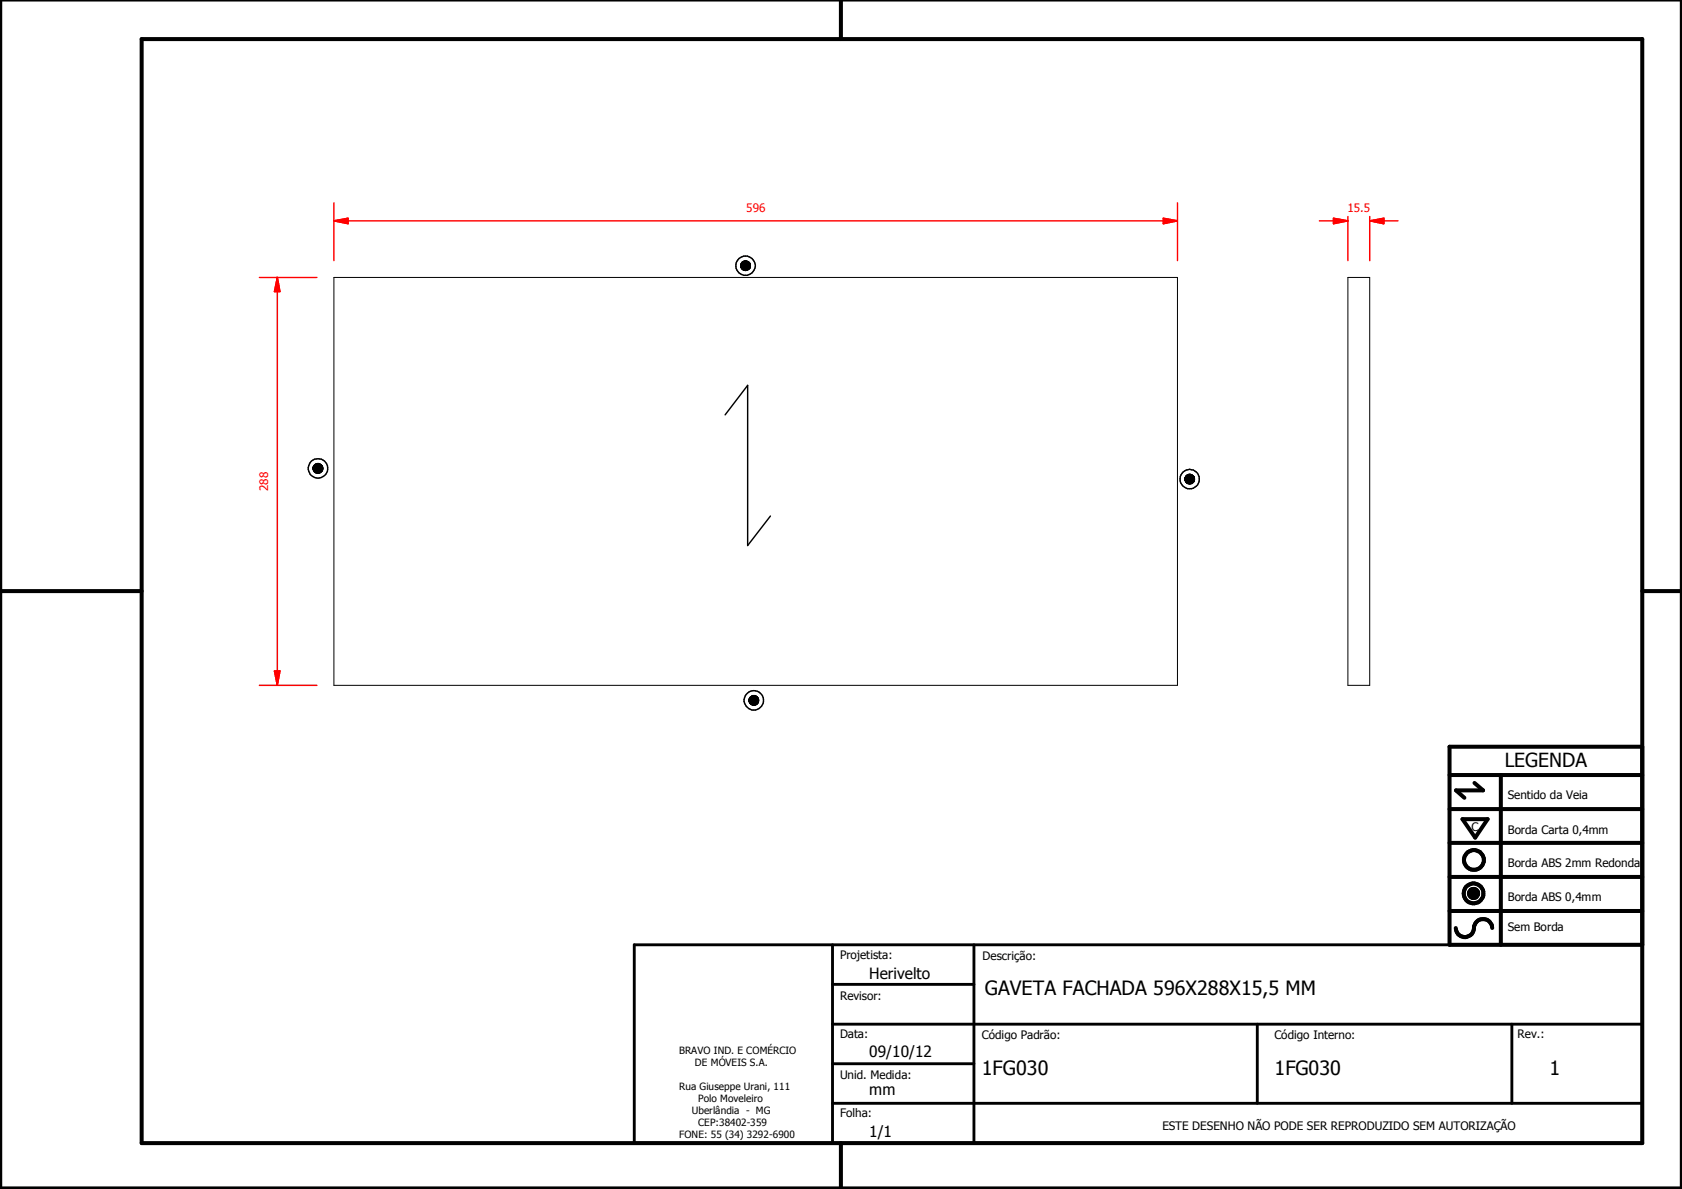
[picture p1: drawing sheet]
<svg xmlns="http://www.w3.org/2000/svg" width="297mm" height="210mm" viewBox="0 0 297 210" stroke-linecap="round" stroke-linejoin="round" font-family="sans-serif">
<g fill="none" stroke="#000" stroke-width=".18">
<path d="M59 49h148.9v72h-148.9zM130.8 46.7v.5zM130.8 46.7v.4zM130.8 46.7v.3zM130.8 46.8v.2zM130.9 46.6v.6zM130.9 46.6l-.1 .6zM130.9 46.5v.8zM130.9 46.5v.7zM131 46.4v1zM131 46.4l-.1 .9zM131 46.3h.1l-.1 1.2z"/>
<path d="M131 46.3v1.2zM131 46.3v1.1zM131.1 46.3v1.2zM131.1 46.2h.1l-.1 1.4zM131.1 46.2v1.4zM131.1 46.2v1.3zM131.2 46.2l.1-.1-.1 1.5zM131.2 46.2v1.4zM131.3 46.1h.1l-.1 1.6zM131.3 46.1v1.6zM131.4 46.1v1.6zM131.5 46.1h.1l-.1 1.6z"/>
<path d="M131.5 46.1l-.1 1.6zM131.6 46.1v1.7zM131.7 46.1l-.1 1.7zM131.7 46.1v1.7zM131.7 46.1h.2l-.2 1.7zM131.9 46.1v1.6l-.2 .1zM131.9 46.1v1.6zM132 46.1l-.1 1.6zM132 46.1v1.6zM132.1 46.2l-.1 1.5zM132.1 46.2v1.4zM132.2 46.2l-.1 1.4z"/>
<path d="M132.2 46.2v1.4zM132.2 46.3v1.3zM132.2 46.3v1.2zM132.3 46.3l-.1 1.2zM132.3 46.3v1.2zM132.4 46.4l-.1 1.1zM132.4 46.4v1zM132.4 46.5v.9zM132.4 46.5v.8zM132.4 46.6v.7zM132.4 46.6v.6zM132.5 46.7l-.1 .5z"/>
<path d="M132.5 46.7v.5zM132.5 46.7v.4zM132.5 46.8v.3zM132.5 46.8v.2zM238 49h3.9v72h-3.9zM55.3 82.4v.5zM55.3 82.4v.4zM55.3 82.5v.3zM55.3 82.6v.2zM55.4 82.3v.8zM55.4 82.3l-.1 .6zM55.5 82.2v-.1v1.1z"/>
<path d="M55.5 82.2v1zM55.5 82.2l-.1 .9zM55.5 82.1v1.1zM55.6 82h.1l-.1 1.3zM55.6 82v1.3zM55.6 82l-.1 1.2zM55.7 82v1.4zM55.7 82l.1-.1-.1 1.5zM55.8 81.9h.1l-.1 1.6zM55.8 81.9v1.6zM55.9 81.9v1.6h-.1zM56 81.9v-.1v1.7z"/>
<path d="M56 81.9v1.6zM56 81.9l-.1 1.6zM56 81.8h.2l-.2 1.7zM56 81.8v1.7zM56.2 81.8v1.7h-.2zM56.2 81.8v1.7zM56.2 81.8l.1 .1-.1 1.6zM56.3 81.9v1.6h-.1zM56.3 81.9v1.6zM56.4 81.9l-.1 1.6zM56.4 81.9v1.6zM56.5 81.9l-.1 1.6z"/>
<path d="M56.5 81.9v1.6zM56.6 82l-.1 1.5zM56.6 82v1.4zM56.7 82l-.1 1.4zM56.7 82v1.3zM56.8 82.1l-.1 1.2zM56.8 82.1v1.1zM56.9 82.2l-.1 1zM56.9 82.2v1zM56.9 82.3v.9zM56.9 82.3v.8zM56.9 82.4v.7z"/>
<path d="M56.9 82.4v.5zM57 82.5l-.1 .4zM57 82.5v.3zM57 82.6v.2zM209.3 84.4v.4zM209.3 84.4v.3zM209.3 84.5v.2zM209.3 84.3v.5zM209.3 84.2v.7zM209.3 84.2v.6zM209.4 84.2v.8zM209.4 84.2l-.1 .7z"/>
<path d="M209.4 84.1v1zM209.4 84.1v.9zM209.5 84v-.1v1.2zM209.5 84v1.1zM209.5 83.9v1.3zM209.6 83.9h.1l-.1 1.4zM209.6 83.9v1.4zM209.7 83.9l.1-.1-.1 1.5zM209.7 83.9v1.4zM209.8 83.8v1.5zM209.8 83.8l-.1 1.5zM209.8 83.8l.1-.1-.1 1.7z"/>
<path d="M209.8 83.8v1.6zM209.9 83.7v1.7zM209.9 83.7l-.1 1.7zM210 83.7v1.7zM210.1 83.7l-.1 1.7zM210.1 83.7v1.7zM210.2 83.7l-.1 1.7zM210.2 83.7v1.7zM210.3 83.7l-.1 1.7zM210.3 83.7v1.7zM210.4 83.8l-.1 1.6zM210.4 83.8v1.6z"/>
<path d="M210.4 83.8v1.5zM210.5 83.9l-.1 1.4zM210.5 83.9v1.4zM210.6 83.9l-.1 1.4zM210.6 83.9v1.4zM210.6 83.9v1.3zM210.7 84l-.1 1.2zM210.7 84v1.1zM210.8 84.1l-.1 1zM210.8 84.1v1zM210.9 84.2l-.1 .9zM210.9 84.2v.8z"/>
<path d="M210.9 84.2v.7zM210.9 84.3v.6zM210.9 84.3v.5zM210.9 84.4v.4zM210.9 84.5v.3zM210.9 84.5v.2zM132.3 123.4v.4zM132.3 123.4v.3zM132.3 123.6v.1zM132.3 123.4v.5zM132.4 123.3v.7zM132.4 123.3l-.1 .6z"/>
<path d="M132.4 123.1h.1l-.1 1zM132.4 123.1v1zM132.4 123.2v.9zM132.4 123.2v.8zM132.5 123.1v1.1zM132.5 123l.1-.1-.1 1.3zM132.5 123v1.2zM132.6 122.9v1.4zM132.7 122.9h.1l-.1 1.5zM132.7 122.9v1.5zM132.8 122.9v1.5zM132.9 122.9v1.6z"/>
<path d="M132.9 122.8h.2l-.2 1.7zM132.9 122.8v1.7zM133.1 122.8v1.7zM133.1 122.8v1.7h-.2zM133.2 122.8l-.1 1.7zM133.2 122.8v1.7zM133.3 122.8l-.1 1.7zM133.3 122.8v1.7zM133.4 122.9l-.1 1.6zM133.4 122.9v1.6zM133.5 122.9l-.1 1.6zM133.5 122.9v1.5z"/>
<path d="M133.6 122.9l-.1 1.5zM133.6 122.9v1.5zM133.6 122.9v1.4zM133.7 123l-.1 1.3zM133.7 123v1.2zM133.8 123.1l-.1 1.1zM133.8 123.1v1.1zM133.8 123.1v1zM133.9 123.2l-.1 .9zM133.9 123.2v.9zM133.9 123.3v.8zM133.9 123.3v.7z"/>
<path d="M133.9 123.4v.6zM133.9 123.4v.5zM133.9 123.4v.4zM133.9 123.6v.2zM133.9 123.6v.1zM259.4 157.6l1.6 .1zM259.4 157.7l1.6 .1zM259.4 157.8l1.6 .1zM259.4 157.9h1.6v.1zM259.4 157.9l1.6 .1h-1.5zM259.4 157.6h1.6zM259.5 158h1.5z"/>
<path d="M259.5 158l1.4 .1zM259.5 157.5l1.5 .1h-1.6zM259.5 157.5l1.5 .1zM259.5 158.1h1.4zM259.5 157.4l1.5 .1h-1.5zM259.5 157.4l1.5 .1zM259.5 158.1l1.4 .1zM259.5 157.3l1.4 .1h-1.4zM259.5 157.3l1.4 .1zM259.6 158.2h1.3zM259.6 158.2h1.2zM259.6 157.2l1.3 .1h-1.4z"/>
<path d="M259.6 157.2l1.3 .1zM259.6 158.2l1.2 .1zM259.6 157.2h1.3zM259.7 158.3h1.1zM259.7 158.3l1 .1zM259.7 157.1l1.1 .1h-1.2zM259.7 157.1l1.1 .1zM259.7 157.1h1.1zM259.8 158.4h.9zM259.8 158.4h.8zM259.8 157.1h1zM259.8 157.1h.9z"/>
<path d="M259.8 158.4l.8 .1zM259.8 157l.9 .1zM259.8 157h.8zM259.9 158.5h.7zM259.9 158.5h.6zM259.9 157h.7zM260 158.5h.5zM260 158.5h.4zM260 157h.6zM260.1 158.5h.3zM260.1 158.5h.2zM260.1 156.9l.4 .1z"/>
<path d="M260.1 156.9h.3zM260.1 156.9h.2z"/>
</g>
<g fill="#000">
<path d="M130.9 46.6l-.1 .6zM130.8 46.7v.5zM130.8 46.7v.4zM130.8 46.7v.3zM130.8 46.8v.2zM130.9 46.5v.7zM130.9 46.6v.6zM131 46.4l-.1 .9zM130.9 46.5v.8zM131 46.3v1.1zM131 46.4v1zM131 46.3h.1l-.1 1.2z"/>
<path d="M131 46.3v1.2zM131.1 46.2v1.3zM131.1 46.3v1.2zM131.1 46.2h.1l-.1 1.4zM131.1 46.2v1.4zM131.2 46.2l.1-.1-.1 1.5zM131.2 46.2v1.4zM131.3 46.1h.1l-.1 1.6zM131.3 46.1v1.6zM131.4 46.1v1.6zM131.5 46.1h.1l-.1 1.6zM131.5 46.1l-.1 1.6z"/>
<path d="M131.6 46.1v1.7zM131.7 46.1l-.1 1.7zM131.7 46.1v1.7zM131.7 46.1h.2l-.2 1.7zM131.9 46.1v1.6l-.2 .1zM131.9 46.1v1.6zM132 46.1l-.1 1.6zM132 46.1v1.6zM132.1 46.2l-.1 1.5zM132.1 46.2v1.4zM132.2 46.2l-.1 1.4zM132.2 46.2v1.4z"/>
<path d="M132.2 46.3v1.3zM132.2 46.3v1.2zM132.3 46.3l-.1 1.2zM132.3 46.3v1.2zM132.4 46.4l-.1 1.1zM132.4 46.4v1zM132.4 46.5v.9zM132.4 46.5v.8zM132.4 46.6v.7zM132.4 46.6v.6zM132.5 46.7l-.1 .5zM132.5 46.7v.5z"/>
<path d="M132.5 46.7v.4zM132.5 46.8v.3zM132.5 46.8v.2zM55.4 82.3l-.1 .6zM55.3 82.4v.5zM55.3 82.4v.4zM55.3 82.5v.3zM55.3 82.6v.2zM55.4 82.3v.8zM55.5 82.2l-.1 .9zM55.5 82.2v-.1v1.1zM55.5 82.2v1z"/>
<path d="M55.6 82l-.1 1.2zM55.5 82.1v1.1zM55.6 82h.1l-.1 1.3zM55.6 82v1.3zM55.7 82v1.4zM55.7 82l.1-.1-.1 1.5zM55.8 81.9h.1l-.1 1.6zM55.8 81.9v1.6zM56 81.9l-.1 1.6zM55.9 81.9v1.6h-.1zM56 81.9v-.1v1.7zM56 81.9v1.6z"/>
<path d="M56 81.8h.2l-.2 1.7zM56 81.8v1.7zM56.2 81.8v1.7h-.2zM56.2 81.8v1.7zM56.2 81.8l.1 .1-.1 1.6zM56.3 81.9v1.6h-.1zM56.3 81.9v1.6zM56.4 81.9l-.1 1.6zM56.4 81.9v1.6zM56.5 81.9l-.1 1.6zM56.5 81.9v1.6zM56.6 82l-.1 1.5z"/>
<path d="M56.6 82v1.4zM56.7 82l-.1 1.4zM56.7 82v1.3zM56.8 82.1l-.1 1.2zM56.8 82.1v1.1zM56.9 82.2l-.1 1zM56.9 82.2v1zM56.9 82.3v.9zM56.9 82.3v.8zM56.9 82.4v.7zM56.9 82.4v.5zM57 82.5l-.1 .4z"/>
<path d="M57 82.5v.3zM57 82.6v.2zM209.3 84.3v.5zM209.3 84.4v.4zM209.3 84.4v.3zM209.3 84.5v.2zM209.3 84.2v.6zM209.4 84.2l-.1 .7zM209.3 84.2v.7zM209.4 84.1v.9zM209.4 84.2v.8zM209.4 84.1v1z"/>
<path d="M209.5 84v-.1v1.2zM209.5 84v1.1zM209.5 83.9v1.3zM209.6 83.9h.1l-.1 1.4zM209.6 83.9v1.4zM209.7 83.9l.1-.1-.1 1.5zM209.7 83.9v1.4zM209.8 83.8v1.5zM209.8 83.8l-.1 1.5zM209.8 83.8l.1-.1-.1 1.7zM209.8 83.8v1.6zM209.9 83.7v1.7z"/>
<path d="M209.9 83.7l-.1 1.7zM210 83.7v1.7zM210.1 83.7l-.1 1.7zM210.1 83.7v1.7zM210.2 83.7l-.1 1.7zM210.2 83.7v1.7zM210.3 83.7l-.1 1.7zM210.3 83.7v1.7zM210.4 83.8l-.1 1.6zM210.4 83.8v1.6zM210.4 83.8v1.5zM210.5 83.9l-.1 1.4z"/>
<path d="M210.5 83.9v1.4zM210.6 83.9l-.1 1.4zM210.6 83.9v1.4zM210.6 83.9v1.3zM210.7 84l-.1 1.2zM210.7 84v1.1zM210.8 84.1l-.1 1zM210.8 84.1v1zM210.9 84.2l-.1 .9zM210.9 84.2v.8zM210.9 84.2v.7zM210.9 84.3v.6z"/>
<path d="M210.9 84.3v.5zM210.9 84.4v.4zM210.9 84.5v.3zM210.9 84.5v.2zM132.3 123.4v.4zM132.3 123.4v.3zM132.3 123.6v.1zM132.4 123.3l-.1 .6zM132.3 123.4v.5zM132.4 123.2v.8zM132.4 123.3v.7zM132.4 123.1h.1l-.1 1z"/>
<path d="M132.4 123.1v1zM132.4 123.2v.9zM132.5 123.1v1.1zM132.5 123l.1-.1-.1 1.3zM132.5 123v1.2zM132.6 122.9v1.4zM132.7 122.9h.1l-.1 1.5zM132.7 122.9v1.5zM132.8 122.9v1.5zM132.9 122.9v1.6zM132.9 122.8h.2l-.2 1.7zM132.9 122.8v1.7z"/>
<path d="M133.1 122.8v1.7zM133.1 122.8v1.7h-.2zM133.2 122.8l-.1 1.7zM133.2 122.8v1.7zM133.3 122.8l-.1 1.7zM133.3 122.8v1.7zM133.4 122.9l-.1 1.6zM133.4 122.9v1.6zM133.5 122.9l-.1 1.6zM133.5 122.9v1.5zM133.6 122.9l-.1 1.5zM133.6 122.9v1.5z"/>
<path d="M133.6 122.9v1.4zM133.7 123l-.1 1.3zM133.7 123v1.2zM133.8 123.1l-.1 1.1zM133.8 123.1v1.1zM133.8 123.1v1zM133.9 123.2l-.1 .9zM133.9 123.2v.9zM133.9 123.3v.8zM133.9 123.3v.7zM133.9 123.4v.6zM133.9 123.4v.5z"/>
<path d="M133.9 123.4v.4zM133.9 123.6v.2zM133.9 123.6v.1zM259.4 157.6h1.6zM259.5 157.5l1.5 .1h-1.6zM259.5 157.5l1.5 .1zM259.5 157.4l1.5 .1h-1.5zM259.5 157.4l1.5 .1zM259.5 157.3l1.4 .1h-1.4zM259.5 157.3l1.4 .1zM259.6 157.2l1.3 .1h-1.4zM259.6 157.2l1.3 .1z"/>
<path d="M259.6 157.2h1.3zM259.7 157.1l1.1 .1h-1.2zM259.7 157.1l1.1 .1zM259.7 157.1h1.1zM259.8 157.1h1zM259.8 157.1h.9zM259.8 157l.9 .1zM259.8 157h.8zM259.9 157h.7zM260 157h.6zM260.1 156.9l.4 .1zM260.1 156.9h.3z"/>
<path d="M260.1 156.9h.2zM260.1 158.5h.2zM260 158.5h.4zM260.1 158.5h.3zM259.9 158.5h.6zM260 158.5h.5zM259.8 158.4l.8 .1zM259.9 158.5h.7zM259.8 158.4h.8zM259.7 158.3l1 .1zM259.8 158.4h.9zM259.6 158.2l1.2 .1z"/>
<path d="M259.7 158.3h1.1zM259.6 158.2h1.2zM259.5 158.1l1.4 .1zM259.6 158.2h1.3zM259.5 158l1.4 .1zM259.5 158.1h1.4zM259.4 157.9l1.6 .1h-1.5zM259.5 158h1.5zM259.4 157.6l1.6 .1zM259.4 157.7l1.6 .1zM259.4 157.8l1.6 .1zM259.4 157.9h1.6v.1z"/>
</g>
<g fill="none" stroke="#000" stroke-width=".71">
<path d="M148.5 0v6.9M297 -.1v209.9h-297v-209.9M25 6.9h265v194.9h-265zM0 104.4h25M290 104.4h7M256 136.8h34M260.4 138.2l1.5 1.3h-4.8l1.5 1.3M265 136.8v30M290 131.8h-34v35h34M256 154.8h34M256 148.8h34M256 142.8h34"/>
<path d="M258.3 144.6h4.4l-2.2 3.3zM256 160.8h34M257.1 163.8a1.62 1.62 0 0 0 1.8 1.6 1.62 1.62 0 0 0 1.4-1.9 1.63 1.63 0 0 1 1.7-1.2 1.63 1.63 0 0 1 1.5 1.5M148.5 201.8v8"/>
<circle cx="260.2" cy="157.7" r="1.76"/>
<circle cx="260.2" cy="157.7" r=".82"/>
<circle cx="260.3" cy="151.8" r="1.76"/>
</g>
<path d="M112 166.8h178v35h-178zM147 173.8h25M147 166.8v35M172 166.8v35M147 194.8h143M147 180.8h143M147 187.8h25M222 180.8v14M267 180.8v14" fill="none" stroke="#000" stroke-width=".51"/>
<path d="M59 39h2.5" fill="none" stroke="#f00" stroke-width=".25"/>
<path d="M59 39l2.5-.5v1z" fill="#f00"/>
<path d="M59 39l2.5-.5v1zM205.4 39h2.5" fill="none" stroke="#f00" stroke-width=".25"/>
<path d="M205.4 38.5l2.5 .5-2.5 .5z" fill="#f00"/>
<path d="M59 35.8v10.2M61.5 39h143.9M205.4 38.5l2.5 .5-2.5 .5zM207.9 35.8v10.2M49 118.4v2.6" fill="none" stroke="#f00" stroke-width=".25"/>
<path d="M48.5 118.4h.9l-.4 2.6z" fill="#f00"/>
<path d="M49 49v2.5M48.5 118.4h.9l-.4 2.6z" fill="none" stroke="#f00" stroke-width=".25"/>
<path d="M49 49l.4 2.5h-.9z" fill="#f00"/>
<path d="M241.9 39h2.5M45.8 49h10.2M49 49l.4 2.5h-.9zM49 51.5v66.9M45.8 121h10.2" fill="none" stroke="#f00" stroke-width=".25"/>
<path d="M241.9 39l2.5-.5v1z" fill="#f00"/>
<path d="M235.5 39h2.5M241.9 39l2.5-.5v1z" fill="none" stroke="#f00" stroke-width=".25"/>
<path d="M235.5 38.5l2.5 .5-2.5 .5z" fill="#f00"/>
<path d="M233 39h2.5M235.5 38.5l2.5 .5-2.5 .5zM238 38.2v7.8M241.9 38.2v7.8M244.4 39h2.5" fill="none" stroke="#f00" stroke-width=".25"/>
<g fill="none" stroke="#000" stroke-width=".25">
<path d="M128.1 73.2l3.9-5.2v28.3l4.1-5.2"/>
<circle cx="131.7" cy="46.9" r=".84"/>
<circle cx="131.7" cy="46.9" r="1.71"/>
<circle cx="56.2" cy="82.7" r=".85"/>
<circle cx="56.2" cy="82.7" r="1.71"/>
<circle cx="210.1" cy="84.6" r="1.73"/>
<circle cx="210.1" cy="84.6" r=".86"/>
<circle cx="133.1" cy="123.6" r=".85"/>
<circle cx="133.1" cy="123.6" r="1.7"/>
</g>
<g font-size="3.5">
<text x="173.9" y="175.7">GAVETA FACHADA 596X288X15,5 MM</text>
<text x="173.4" y="189.7">1FG030</text>
<text x="225.1" y="189.7">1FG030</text>
<text x="273.6" y="189.7">1</text>
</g>
<text font-size="3.4" x="265.7" y="135.4">LEGENDA</text>
<g font-size="2.7">
<text x="153.5" y="172.8">Herivelto</text>
<text x="153.5" y="186.6">09/10/12</text>
<text x="153.5" y="193.4">mm</text>
<text x="153.5" y="200.8">1/1</text>
</g>
<g font-size="2.1" fill="#f00">
<text x="131.8" y="37.4">596</text>
<text x="238" y="37.4">15.5</text>
<text x="47.4" y="86.7" transform="rotate(-90 47.4 86.7)">288</text>
</g>
<g font-size="2.1">
<text x="266.3" y="141.1">Sentido da Veia</text>
<text x="259.8" y="146.7">C</text>
<text x="266.3" y="147.2">Borda Carta 0,4mm</text>
<text x="266.3" y="153.1">Borda ABS 2mm Redonda</text>
<text x="266.3" y="159">Borda ABS 0,4mm</text>
<text x="266.3" y="164.4">Sem Borda</text>
<text x="148.4" y="169.3">Projetista:</text>
<text x="173.5" y="169.5">Descrição:</text>
<text x="148.4" y="176.6">Revisor:</text>
<text x="148.4" y="183.2">Data:</text>
<text x="173.4" y="183.3">Código Padrão:</text>
<text x="225.1" y="183.3">Código Interno:</text>
<text x="268" y="183.2">Rev.:</text>
<text x="148.4" y="190.5">Unid. Medida:</text>
<text x="148.4" y="197.2">Folha:</text>
<text x="205.3" y="199.5">ESTE DESENHO NÃO PODE SER REPRODUZIDO SEM AUTORIZAÇÃO</text>
</g>
<g font-size="1.8">
<text x="119.9" y="186">BRAVO IND. E COMÉRCIO</text>
<text x="122.7" y="188.1">DE MÓVEIS S.A.</text>
<text x="119.9" y="192.4">Rua Giuseppe Urani, 111</text>
<text x="122.2" y="196.7">Uberlândia - MG</text>
<text x="123.3" y="194.6">Polo Moveleiro</text>
<text x="119.9" y="201">FONE: 55 (34) 3292-6900</text>
<text x="123.3" y="198.8">CEP:38402-359</text>
</g>
</svg>
